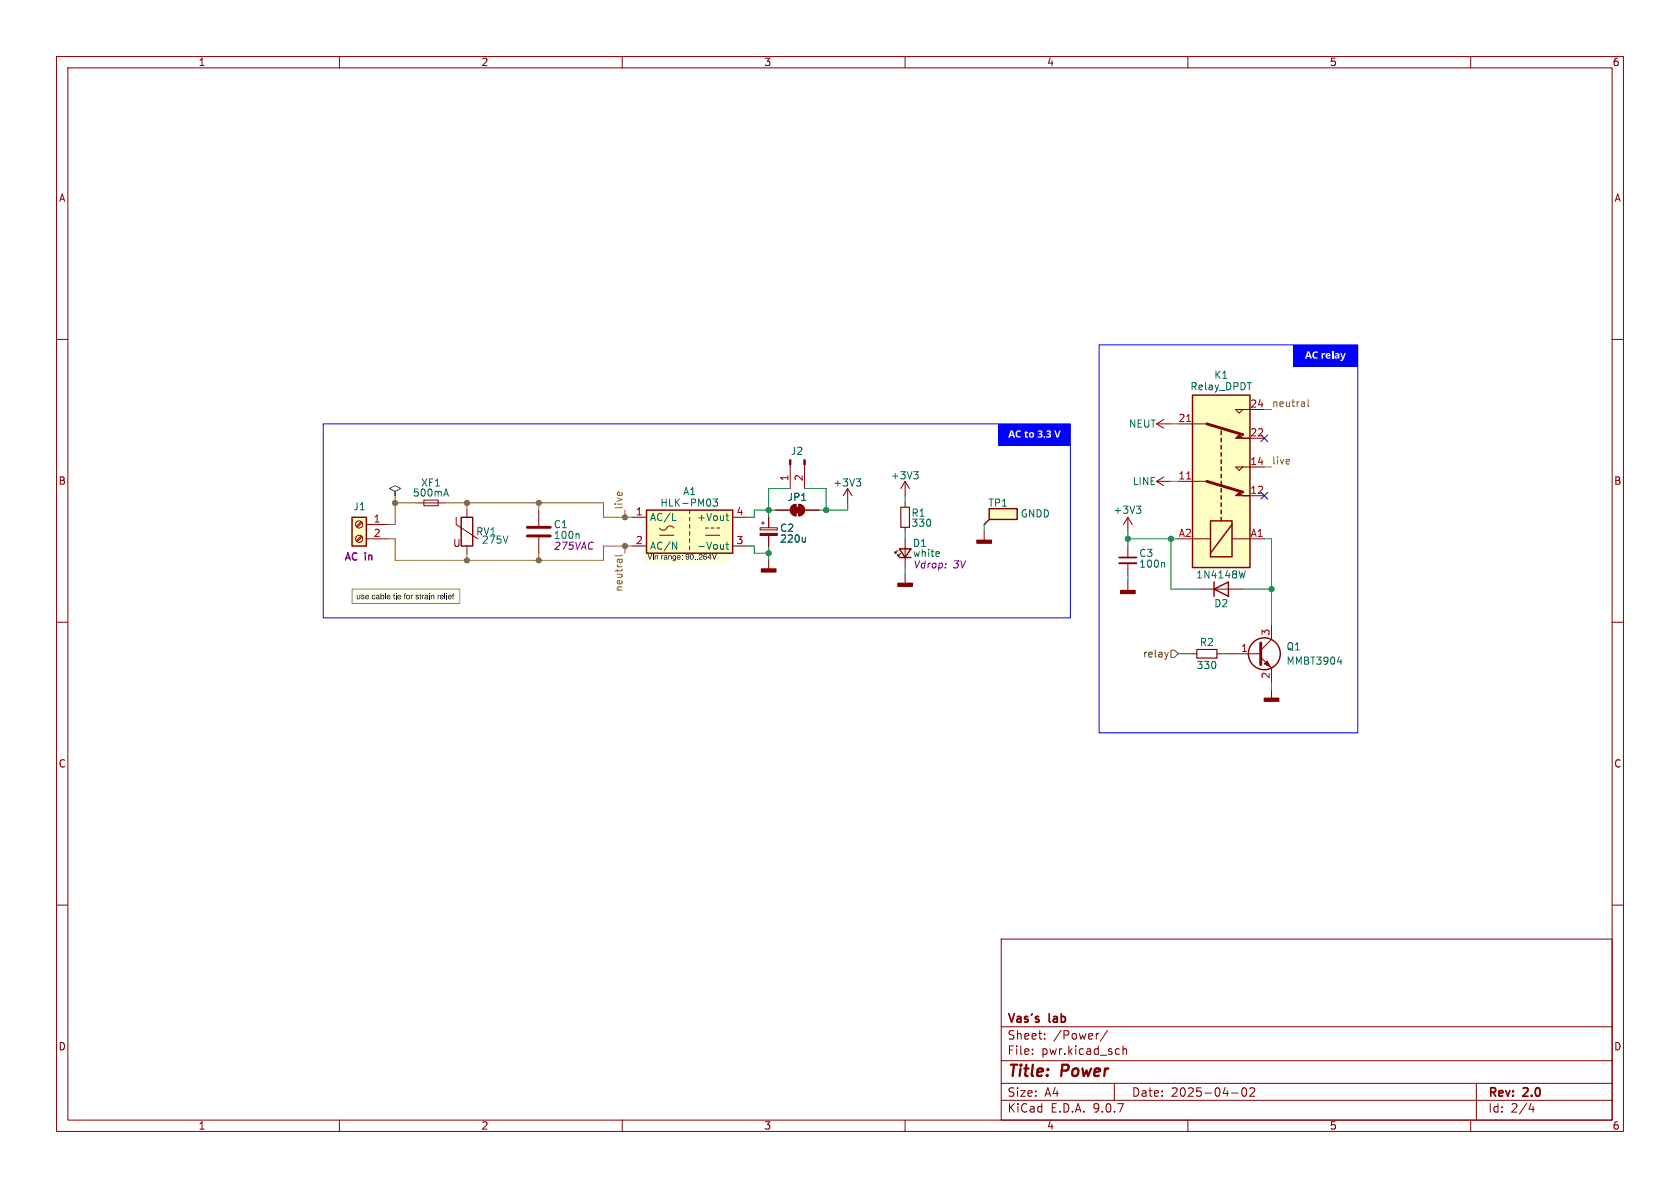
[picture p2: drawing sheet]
<svg xmlns="http://www.w3.org/2000/svg" width="297mm" height="210mm" viewBox="0 0 297 210" stroke-linecap="round" stroke-linejoin="round" font-family="sans-serif">
<g fill="none" stroke="#840000" stroke-width=".18">
<path d="M10 10h277v190h-277zM12 12h273v186h-273zM60 10v2M110 10v2M160 10v2M210 10v2M260 10v2M10 60h2M285 60h2M10 110h2M285 110h2M10 160h2"/>
<path d="M177 166h108v32h-108zM285 160h2M60 198v2M110 198v2M160 198v2M177 194.5h108M177 191.5h108M177 187.5h108M177 181.5h108M182.5 186.3v.1M182.5 185.5v.1M184.7 183.6v.1"/>
<path d="M184.7 182.8v.1M194.2 182.7l-.2 .1M195.8 182.1l-1.3 2M197 191.5v3M198.5 184.9v1.5M198.5 185.5l.2-.1 .4 .1 .1 .9M210 198v2M217.7 193.2h1.2M219.7 192.4l.2-.1a.81 .81 0 0 1 .6 .6 .81 .81 0 0 1-.3 .8l-.2 .1a.81 .81 0 0 1-.3-1.4zM221 192.4l.5-.1 .2 .1 .1 .3-.9 1.1h.9M260 198v2M261 191.5v6.5"/>
<path d="M270.7 195l-.4 1.1h.9M271 195.6v1"/>
</g>
<path d="M62.2 104.1h19.1v2.6h-19.1z" fill="#fffff0"/>
<g fill="#00f">
<path d="M228.6 61h11.4v3.8h-11.4z"/>
<path d="M176.5 74.9h12.7v3.8h-12.7z"/>
</g>
<path d="M113.7 97.2h15.2v2.5h-15.2z" fill="#ffffe0"/>
<path d="M93.2 93.2h4.1M93.2 94.7h4.1" fill="none" stroke="#840000" stroke-width=".51"/>
<path d="M95.2 90.2v2.8M95.2 95v2.8" fill="none" stroke="#840000" stroke-width=".18"/>
<path d="M102.2 94.3l.2 .2v.7" fill="none" stroke="#006464" stroke-width=".18"/>
<path d="M174.9 89.9h4.9v1.9h-4.9z" fill="#ffffc2"/>
<path d="M81.5 91.4h2.1v5.1h-2.1zM174.9 89.9h4.9v1.9h-4.9zM174.9 91.8l-.9 .9" fill="none" stroke="#840000" stroke-width=".25"/>
<g fill="none" stroke="#840000" stroke-width=".18">
<path d="M80.6 91.4v1.3l3.9 2.6M82.5 90.2v1.2M82.5 96.5v1.3M139.7 82.1v4.3M142.2 82.1v4.3M149.9 86.4l-.8 1.2M149.9 86.4l.7 1.2M149.9 86.4v2.5M160 85.1l-.7 1.3M160 85.1l.8 1.3M160 85.1v2.5M174 92.7h.1"/>
<path d="M174 94v1.5"/>
</g>
<path d="M172.7 95.5h2.6v.5h-2.6z" fill="#840000" stroke="#840000" stroke-width=".25"/>
<path d="M151.4 84.7h.8l-.5 .4M151.9 85.1l.3 .3v.3l-.3 .2M161.5 83.4h.8l-.4 .5M162.1 83.9l.2 .2v.3l-.2 .3" fill="none" stroke="#006464" stroke-width=".18"/>
<g fill="#840000" stroke="#840000" stroke-width=".18">
<path d="M139.6 81.3h.2v.8h-.2z"/>
<path d="M142.1 81.3h.3v.8h-.3z"/>
</g>
<path d="M62.2 91.4h2.6v5.1h-2.6z" fill="#ffffc2"/>
<path d="M62.2 91.4h2.6v5.1h-2.6z" fill="none" stroke="#840000" stroke-width=".25"/>
<g fill="none" stroke="#840000" stroke-width=".18">
<path d="M63.9 92.2l-.9 .8M63.9 94.7l-.9 .9M64 92.4l-.8 .8M64 94.9l-.8 .9M64.8 92.7h3.8M64.8 95.3h3.8M134.4 93.3h3v.4h-3zM134.6 92.5h.5M134.9 92.2v.5M135.9 91.4v1.9M135.9 94.7v1.8M135.9 99.1v1.5"/>
<circle cx="63.5" cy="92.7" r=".63"/>
<circle cx="63.5" cy="95.2" r=".63"/>
</g>
<path d="M134.6 100.6h2.6v.5h-2.6z" fill="#840000" stroke="#840000" stroke-width=".25"/>
<path d="M134.4 94.3h3v.4h-3z" fill="#840000" stroke="#840000" stroke-width=".18"/>
<path d="M142.4 95v.8M142.4 95.7l-.2 .1" fill="none" stroke="#006464" stroke-width=".18"/>
<path d="M114.3 90.2h15.2v7.6h-15.2z" fill="#ffffc2"/>
<path d="M114.3 90.2h15.2v7.6h-15.2zM214.6 104.1l2.6-1.2v2.5zM214.6 102.9v2.5" fill="none" stroke="#840000" stroke-width=".25"/>
<g fill="none" stroke="#840000" stroke-width=".18">
<path d="M73.7 88.9h5M74.9 88.4h2.6v1h-2.6zM111.8 91.4h2.5M111.8 96.5h2.5M116.6 93.3a.8 .8 0 0 0 .8 .4 .8 .8 0 0 0 .6-.6 .73 .73 0 0 1 1.1 .2M116.6 94.6h2.5M121.9 90.2v.6M121.9 91.4v.7M121.9 92.7v.6M121.9 94v.6M121.9 95.3v.6M121.9 96.5v.7"/>
<path d="M124.7 94.6h2.6M124.7 93.3h.5M125.7 93.3h.5M126.7 93.3h.6M129.5 91.4h2.6M129.5 96.5h2.6M210.8 115.6h.8M212.1 104.1h7.6M215.1 115.6h.8"/>
</g>
<path d="M78.6 87.3h.6M78.9 86.4l.4 1.3M118.9 92h.6M118.9 95.8l.7 1.3v-1.3M126.1 88.2h.7l-.4 .5 .4 .1v.6l-.2 .1-.5-.1M128.3 91.2h.5M128.3 96.3h.5M128.5 90.7v1.1l.3 .2M128.5 95.8v1.1l.3 .2M220.1 100.9l-.3 1.3" fill="none" stroke="#006464" stroke-width=".18"/>
<path d="M211.6 114.8h3.5v1.5h-3.5z" fill="none" stroke="#840000" stroke-width=".2"/>
<path d="M210.8 69.9h10.2v30.4h-10.2z" fill="#ffffc2"/>
<g fill="none" stroke="#840000" stroke-width=".25">
<path d="M210.8 69.9h10.2v30.4h-10.2zM215.9 76.2v.6M215.9 77.5v.6M215.9 78.7v.7M159 97h2l-1 1.6zM159 98.6h2M214 92.1h3.8v6.3h-3.8zM215.9 80v.6M215.9 81.3v.6M215.9 82.6v.6M215.9 83.8v.7M215.9 85.1v.6"/>
<path d="M215.9 86.4v.6M215.9 87.6v.7M215.9 88.9v.6M215.9 90.2v.6M215.9 91.4v.7M217.8 92.7l-3.8 5.1"/>
<circle cx="223.5" cy="115.6" r="2.82"/>
</g>
<g fill="none" stroke="#840000" stroke-width=".18">
<path d="M204.5 74.9h2.5M204.5 74.9l1.2 .8M205.7 74.2l-1.2 .7M208.3 74.9h5.1M219.7 72.4l-.6 .6-.7-.6h5.1M221 77.5h2.5M137.2 90.2h2.5M140 89.5l.7-.3v2a1.02 1.02 0 0 1-.9-.6 1.02 1.02 0 0 1 .2-1.1zM141.2 89.2a1.02 1.02 0 0 1 1 1 1.02 1.02 0 0 1-1 1zM142.2 90.2h2.6M158.7 97.3l-.5 .5v-.3v.3h.3M159.3 97.8l-.6 .5v-.3v.3h.3"/>
<path d="M160 88.9v.8M160 93.2v.8M160 95.3v5M199.4 91.4l-.8 1.3M199.4 91.4l.8 1.3M199.4 91.4v2.6M199.4 96.5v2.1M199.4 99.6v2M204.5 85.1h2.5M204.5 85.1l1.2 .8M205.7 84.3l-1.2 .8M208.3 85.1h5.1"/>
<path d="M210.8 95.3h3.2M217.8 95.3h5.7M219.7 82.6l-.6 .6-.7-.6h5.1M221 87.6h2.5M160 101.6v1.5M199.4 102.9v1.5M217.2 115.6h5.7M222.9 116.2l1.9 1.9v2.6M224.8 110.5v2.5l-1.9 1.9M224.8 121.9v1.5"/>
</g>
<g fill="#840000" stroke="#840000" stroke-width=".18">
<path d="M218.4 87.6l.7-.6 .6 .6h1.3z"/>
<path d="M218.4 77.5l.7-.7 .6 .7h1.3z"/>
<path d="M223.5 117.3l.5-.5 .5 1.1z"/>
<path d="M140.5 89.7h1v1h-1z"/>
<path d="M140 89.5l.7-.3v2a1.02 1.02 0 0 1-.9-.6 1.02 1.02 0 0 1 .2-1.1z"/>
<path d="M141.2 89.2a1.02 1.02 0 0 1 1 1 1.02 1.02 0 0 1-1 1z"/>
</g>
<path d="M213.4 74.9l6.3 1.9M213.4 85.1l6.3 1.9M222.9 113.7v3.8" fill="none" stroke="#840000" stroke-width=".51"/>
<path d="M209.8 74.5h.7M209.8 84.7h.7" fill="none" stroke="#a90000" stroke-width=".18"/>
<path d="M165.9 97.5l.2 .3-.6 .1M166 98.3l-.1 .1M200.9 89.5h.8l-.4 .5M201.4 90l.3 .2v.3l-.3 .2M205.7 99.4l.2 .2v.7M236.5 117h.7M237.1 116.6v.8" fill="none" stroke="#006464" stroke-width=".18"/>
<g fill="#840000" stroke="#840000" stroke-width=".25">
<path d="M223.5 123.4h2.6v.6h-2.6z"/>
<path d="M198.1 104.4h2.6v.5h-2.6z"/>
<path d="M158.7 103.1h2.6v.5h-2.6z"/>
</g>
<path d="M197.9 98.6h3" fill="none" stroke="#840000" stroke-width=".3"/>
<path d="M197.9 99.6h3" fill="none" stroke="#840000" stroke-width=".33"/>
<path d="M159.3 89.7h1.5v3.5h-1.5z" fill="none" stroke="#840000" stroke-width=".2"/>
<path d="M68.8 86.4l1-.5 1.1 .5-1.1 .5v.7v-.7z" fill="none" stroke="#484848" stroke-width=".18"/>
<path d="M206.5 115.3l-.3 .8M207 114.9h.6l.7 .7-.7 .6h-.6z" fill="none" stroke="#725600" stroke-width=".18"/>
<g fill="none" stroke="#7f7f00" stroke-width=".18">
<path d="M207 74.9h1.3M223.5 72.4h1.3M231.2 70.6v1.1l.2 .2M68.6 95.3h1.2v3.8h36.9v-2.6h5.1M69.8 88.9h3.9M69.8 87.6v5.1h-1.2M78.7 88.9h28v2.5h5.1M82.5 88.9v1.3M82.5 97.8v1.3M95.2 88.9v1.3M95.2 97.8v1.3M110 98.1l-.2 .2h-1.1"/>
<path d="M110.5 90.2v1.2M110.5 96.5v1.3M207 85.1h1.3M223.5 82.6h1.3"/>
</g>
<g fill="none" stroke="#009600" stroke-width=".18">
<path d="M132.1 96.5h1.2v1.3h2.6M135.9 96.5v2.6M137.2 90.2h-3.9v1.2h-1.2M139.7 86.4h-3.8v5M142.2 86.4h3.8v3.8M149.9 88.9v1.3h-5.1M160 87.6v1.3M160 94v1.3M174 92.7v1.3M199.4 94v2.5M199.4 95.3h8.9M207 95.3v8.8h5.1"/>
<path d="M223.5 95.3h1.3v15.2M160 100.3v1.3M199.4 101.6v1.3M208.3 115.6h2.5M215.9 115.6h1.3M219.7 104.1h5.1M224.8 120.7v1.2"/>
</g>
<path d="M222.9 76.9l1.2 1.2M224.1 76.9l-1.2 1.2M222.9 87l1.2 1.2M224.1 87l-1.2 1.2" fill="none" stroke="#000084" stroke-width=".18"/>
<path d="M62.2 104.1h19.1v2.6h-19.1z" fill="none" stroke="#848484" stroke-width=".18"/>
<g fill="#fff">
<path d="M231.1 62.1h.4l.4 1.3h-.3l-.1-.3h-.4l-.1 .3h-.3l.2-.5h.6l-.2-.6-.1 .6h-.3z"/>
<path d="M232.2 62.3l.5-.2 .3 .1-.1 .2a.42 .42 0 0 0-.6 .4 .42 .42 0 0 0 .6 .3v.2a.66 .66 0 0 1-.8-.1 .66 .66 0 0 1 .1-.9z"/>
<path d="M233.6 62.4h.2l.1 .2 .4-.2-.1 .3-.3 .1v.6h-.3z"/>
<path d="M234.5 62.5l.2-.1a.44 .44 0 0 1 .5 .6h-.6a.34 .34 0 0 0 .6 .1v.2l-.2 .1-.5-.1-.2-.5h.7l-.2-.2-.2 .2h-.3z"/>
<path d="M235.4 62h.3v1.4h-.3z"/>
<path d="M236 62.5l.5-.1 .3 .3v.7h-.2l-.1-.1-.2 .1-.3-.1-.1-.2h.3a.16 .16 0 0 0 .3 .1 .16 .16 0 0 0-.1-.2 .16 .16 0 0 0-.2 .1h-.3v-.1l.6-.3-.1-.1-.3 .1z"/>
<path d="M236.9 62.4h.3l.2 .7 .3-.7h.2l-.4 1.2-.3 .2h-.2v-.2h.2l.1-.2z"/>
<path d="M178.7 76.1h.3l.5 1.3h-.3l-.1-.3h-.5l-.1 .3h-.3l.2-.6h.6l-.2-.5-.1 .5h-.3z"/>
<path d="M179.7 76.3l.5-.2 .3 .1-.1 .2a.42 .42 0 0 0-.6 .4 .42 .42 0 0 0 .7 .3v.2a.66 .66 0 0 1-.9-.2 .66 .66 0 0 1 .1-.8z"/>
<path d="M181.3 76.2h.2v.2h.2v.2h-.2v.5h.2v.2l-.3 .1-.2-.2v-.6l-.1-.1z"/>
<path d="M182 76.5a.49 .49 0 0 1 .8 .1 .49 .49 0 0 1-.3 .7 .49 .49 0 0 1-.6-.4h.3v.2a.24 .24 0 0 0 .4-.2 .24 .24 0 0 0-.4-.2v.2h-.3z"/>
<path d="M183.4 76.2a.43 .43 0 0 1 .6-.2 .43 .43 0 0 1 .2 .6l-.2 .1a.36 .36 0 0 1 .3 .5 .36 .36 0 0 1-.5 .2l-.4-.1v-.2h.6a.2 .2 0 0 0 0-.3 .2 .2 0 0 0-.3 0l-.1-.2a.23 .23 0 0 0 .3 0 .23 .23 0 0 0 .1-.2h-.4z"/>
<path d="M185 76.2a.43 .43 0 0 1 .5-.2 .43 .43 0 0 1 .2 .6l-.2 .1a.36 .36 0 0 1 .3 .5 .36 .36 0 0 1-.5 .2l-.3-.1v-.2h.5a.2 .2 0 0 0 0-.3 .2 .2 0 0 0-.3 0v-.2a.23 .23 0 0 0 .2 0 .23 .23 0 0 0 .1-.2h-.4z"/>
<path d="M186.4 76.1h.2l.3 1 .4-1h.2l-.4 1.3h-.3z"/>
<circle cx="184.6" cy="77.2" r=".15"/>
</g>
<path d="M57.1 74.9h132.1v34.3h-132.1zM194.3 61h45.7v68.5h-45.7z" fill="none" stroke="#00f" stroke-width=".18"/>
<path d="M135.9 91.4v1.9M135.9 94.7v1.8M137.2 90.2h2.5M142.2 90.2h2.6" fill="none" stroke="#840000" stroke-width=".18"/>
<path d="M142.4 95v.8M142.4 95.7l-.2 .1" fill="none" stroke="#006464" stroke-width=".18"/>
<g fill="#009600" stroke="#009600" stroke-width=".18">
<circle cx="199.4" cy="95.3" r=".46"/>
<circle cx="207" cy="95.3" r=".46"/>
<circle cx="146" cy="90.2" r=".46"/>
<circle cx="135.9" cy="90.2" r=".46"/>
<circle cx="135.9" cy="97.8" r=".46"/>
<circle cx="224.8" cy="104.1" r=".46"/>
</g>
<g fill="#7f7f00" stroke="#7f7f00" stroke-width=".18">
<circle cx="82.5" cy="99.1" r=".46"/>
<circle cx="82.5" cy="88.9" r=".46"/>
<circle cx="69.8" cy="88.9" r=".46"/>
<circle cx="95.2" cy="99.1" r=".46"/>
<circle cx="95.2" cy="88.9" r=".46"/>
<circle cx="110.5" cy="96.5" r=".46"/>
<circle cx="110.5" cy="91.4" r=".46"/>
</g>
<g font-size="2.8" fill="#840000">
<text x="178" y="190.9">Title:</text>
<text x="187.7" y="190.9">Power</text>
</g>
<g font-size="2.1" fill="#840000">
<text x="178" y="184">Sheet:</text>
<text x="178" y="181.2">Vas's</text>
<text x="185.5" y="181.2">lab</text>
<text x="186.2" y="184">/Power/</text>
<text x="178" y="186.7">File:</text>
<text x="184.1" y="186.7">pwr.kicad_sch</text>
<text x="178" y="196.9">KiCad</text>
<text x="178" y="194.1">Size:</text>
<text x="184.7" y="194.1">A4</text>
<text x="185.7" y="196.9">E.D.A.</text>
<text x="193.3" y="196.9">9.0.7</text>
<text x="200" y="194.1">Date:</text>
<text x="207" y="194.1">2025-04-02</text>
<text x="263" y="194.3">Rev:</text>
<text x="263" y="196.9">Id:</text>
<text x="267.1" y="196.9">2/4</text>
<text x="269.4" y="194.3">2.0</text>
</g>
<g font-size="1.8" fill="#840000">
<text x="35" y="11.9">1</text>
<text x="85" y="11.9">2</text>
<text x="135" y="11.9">3</text>
<text x="185" y="11.9">4</text>
<text x="235" y="11.9">5</text>
<text x="285" y="11.9">6</text>
<text x="10.3" y="35.9">A</text>
<text x="285.3" y="35.9">A</text>
<text x="10.3" y="85.9">B</text>
<text x="285.3" y="85.9">B</text>
<text x="80" y="96.9">U</text>
<text x="10.3" y="135.9">C</text>
<text x="285.3" y="135.9">C</text>
<text x="10.3" y="185.9">D</text>
<text x="285.3" y="185.9">D</text>
<text x="35" y="199.9">1</text>
<text x="85" y="199.9">2</text>
<text x="135" y="199.9">3</text>
<text x="185" y="199.9">4</text>
<text x="235" y="199.9">5</text>
<text x="285" y="199.9">6</text>
</g>
<g font-size="1.8" fill="#006464">
<text x="210.4" y="69.2">Relay_DPDT</text>
<text x="214.6" y="67.2">K1</text>
<text x="199.5" y="75.8">NEUT</text>
<text x="139.7" y="80.6">J2</text>
<text x="72.9" y="88">500mA</text>
<text x="74.3" y="86.2">XF1</text>
<text x="116.6" y="89.8">HLK-PM03</text>
<text x="120.7" y="87.7">A1</text>
<text x="139.1" y="88.7">JP1</text>
<text x="147.2" y="86.2">+3V3</text>
<text x="157.4" y="84.9">+3V3</text>
<text x="174.6" y="89.8">TP1</text>
<text x="200.1" y="86">LINE</text>
<text x="62.4" y="90.4">J1</text>
<text x="84.1" y="94.8">RV1</text>
<text x="97.8" y="93.6">C1</text>
<text x="114.8" y="92.3">AC/L</text>
<text x="123.1" y="92.3">+Vout</text>
<text x="137.8" y="94.2">C2</text>
<text x="161" y="91.5">R1</text>
<text x="161" y="93.3">330</text>
<text x="180.3" y="91.7">GNDD</text>
<text x="196.7" y="91">+3V3</text>
<text x="85.1" y="96.3">275V</text>
<text x="123.1" y="97.4">-Vout</text>
<text x="137.8" y="96.1">220u</text>
<text x="161.3" y="96.9">D1</text>
<text x="161.3" y="98.7">white</text>
<text x="201.3" y="98.7">C3</text>
<text x="201.3" y="100.6">100n</text>
<text x="211.4" y="102.5">1N4148W</text>
<text x="214.6" y="107.5">D2</text>
<text x="211.4" y="118.5">330</text>
<text x="212" y="114.4">R2</text>
<text x="227.3" y="115.2">Q1</text>
<text x="227.3" y="117.7">MMBT3904</text>
</g>
<g font-size="1.8" fill="#a90000">
<text x="208.2" y="74.7">21</text>
<text x="220.9" y="77.2">22</text>
<text x="220.9" y="72.1">24</text>
<text x="220.9" y="82.3">14</text>
<text x="139.4" y="85.2" transform="rotate(-90 139.4 85.2)">1</text>
<text x="142" y="85.2" transform="rotate(-90 142 85.2)">2</text>
<text x="208.2" y="84.8">11</text>
<text x="220.9" y="87.4">12</text>
<text x="66" y="92.5">1</text>
<text x="66" y="95">2</text>
<text x="112.3" y="91.2">1</text>
<text x="130.1" y="91.2">4</text>
<text x="208.3" y="95">A2</text>
<text x="221" y="95">A1</text>
<text x="112.3" y="96.3">2</text>
<text x="130.1" y="96.3">3</text>
<text x="224.5" y="112.5" transform="rotate(-90 224.5 112.5)">3</text>
<text x="219.3" y="115.3">1</text>
<text x="224.5" y="120.1" transform="rotate(-90 224.5 120.1)">2</text>
</g>
<g font-size="1.8" fill="#7f7f00">
<text x="224.8" y="72">neutral</text>
<text x="224.8" y="82.2">live</text>
<text x="110.1" y="90.2" transform="rotate(-90 110.1 90.2)">live</text>
<text x="110.1" y="104.7" transform="rotate(-90 110.1 104.7)">neutral</text>
</g>
<g font-size="1.8" fill="#840084">
<text x="97.8" y="95.5">100n</text>
<text x="60.7" y="99.4">AC</text>
<text x="64.5" y="99.4">in</text>
<text x="97.8" y="97.4">275VAC</text>
<text x="161.4" y="100.7">Vdrop:</text>
<text x="168.5" y="100.7">3V</text>
</g>
<text font-size="1.8" x="114.8" y="97.4">AC/N</text>
<text font-size="1.8" fill="#725600" x="202" y="116.4">relay</text>
<g font-size="1.4">
<text x="114.4" y="99.3">Vin range: 90..264V</text>
<text x="63" y="106.3">use cable tie for strain relief</text>
</g>
</svg>
